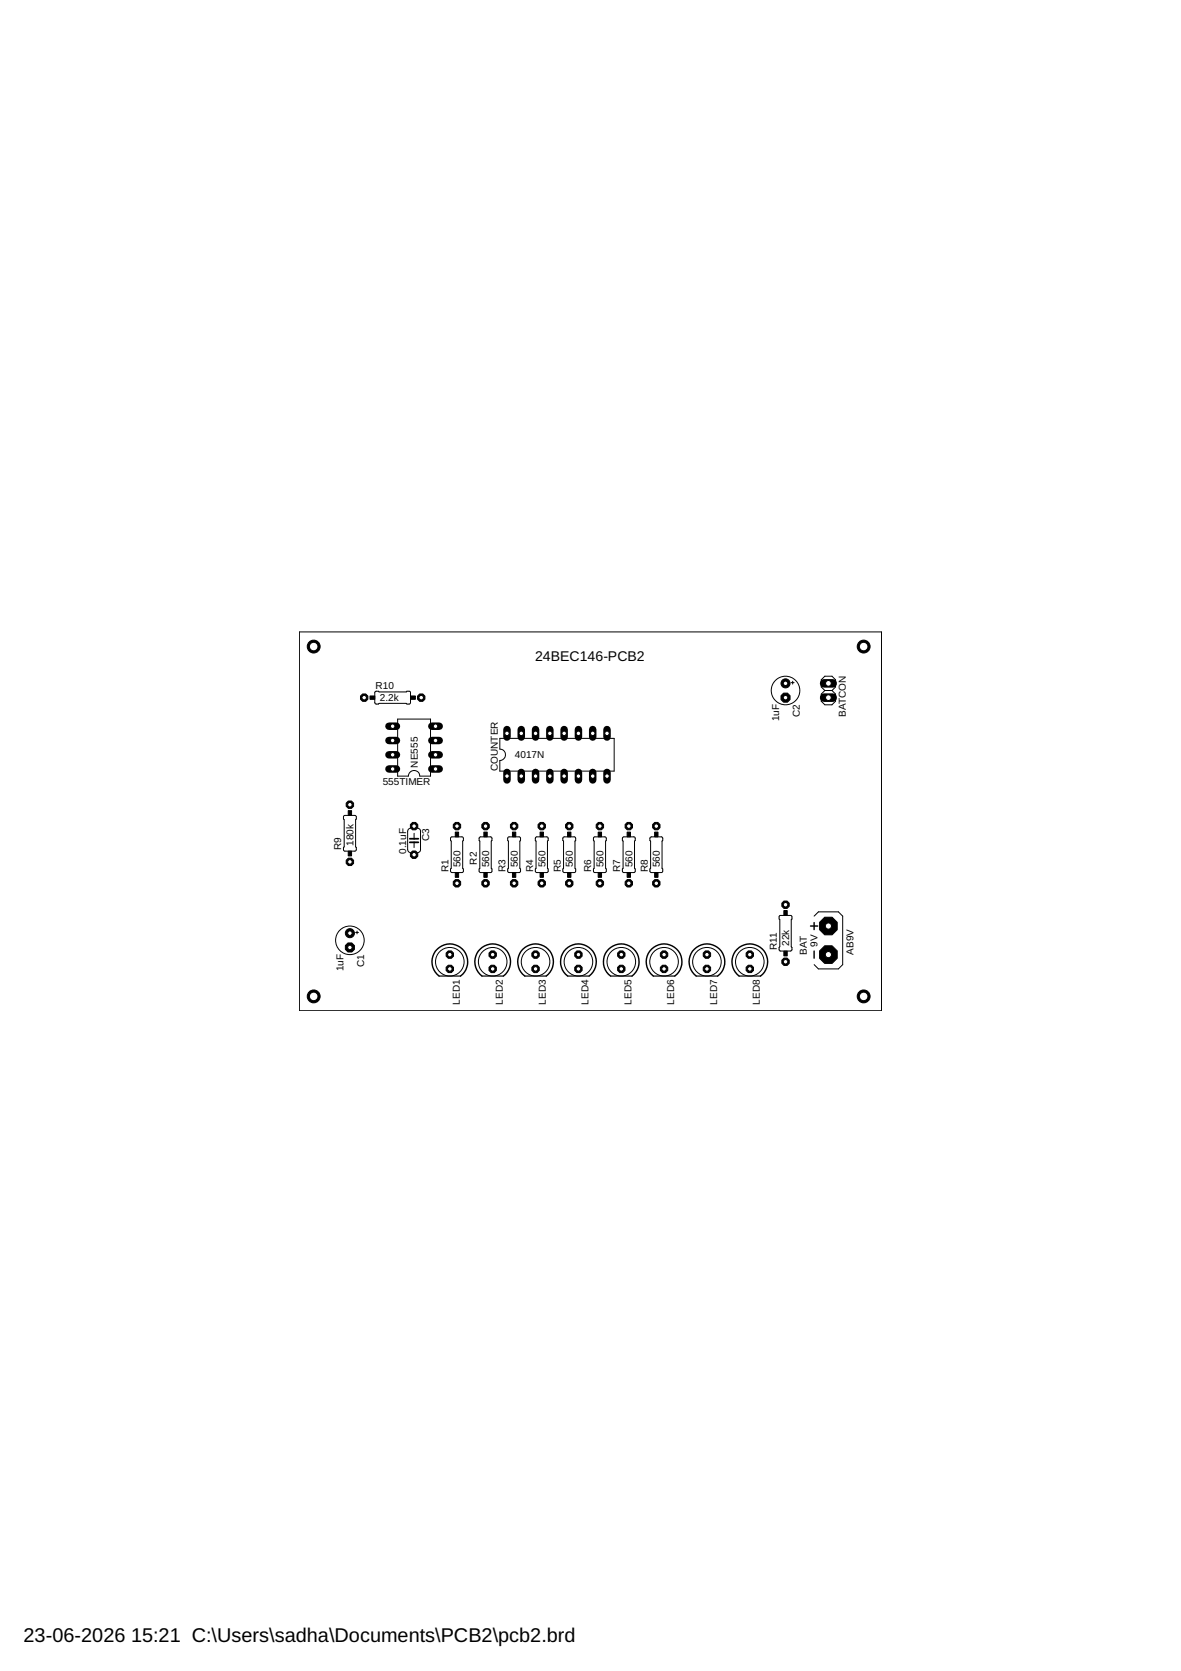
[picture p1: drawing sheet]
<svg xmlns="http://www.w3.org/2000/svg" width="210mm" height="297mm" viewBox="0 0 210 297" stroke-linecap="round" stroke-linejoin="round" font-family="sans-serif">
<path d="M76.8 136.7h1.3" fill="none" stroke="#000" stroke-width="1.3"/>
<circle cx="77.4" cy="136.7" r=".4" fill="#fff" stroke="#000" stroke-width=".18"/>
<path d="M76.8 134.2h1.3" fill="none" stroke="#000" stroke-width="1.3"/>
<circle cx="77.4" cy="134.2" r=".4" fill="#fff" stroke="#000" stroke-width=".18"/>
<path d="M69.1 134.2h1.4" fill="none" stroke="#000" stroke-width="1.3"/>
<circle cx="69.8" cy="134.2" r=".4" fill="#fff" stroke="#000" stroke-width=".18"/>
<path d="M69.1 136.7h1.4" fill="none" stroke="#000" stroke-width="1.3"/>
<circle cx="69.8" cy="136.7" r=".4" fill="#fff" stroke="#000" stroke-width=".18"/>
<path d="M76.8 131.6h1.3" fill="none" stroke="#000" stroke-width="1.3"/>
<circle cx="77.4" cy="131.6" r=".4" fill="#fff" stroke="#000" stroke-width=".18"/>
<path d="M76.8 129.1h1.3" fill="none" stroke="#000" stroke-width="1.3"/>
<circle cx="77.4" cy="129.1" r=".4" fill="#fff" stroke="#000" stroke-width=".18"/>
<path d="M69.1 131.6h1.4" fill="none" stroke="#000" stroke-width="1.3"/>
<circle cx="69.8" cy="131.6" r=".4" fill="#fff" stroke="#000" stroke-width=".18"/>
<path d="M69.1 129.1h1.4" fill="none" stroke="#000" stroke-width="1.3"/>
<circle cx="69.8" cy="129.1" r=".4" fill="#fff" stroke="#000" stroke-width=".18"/>
<circle cx="147.2" cy="169.7" r="1.7" fill="#000" stroke="#000" stroke-width=".18"/>
<circle cx="147.2" cy="169.7" r=".55" fill="#fff" stroke="#000" stroke-width=".18"/>
<circle cx="147.2" cy="164.6" r="1.7" fill="#000" stroke="#000" stroke-width=".18"/>
<circle cx="147.2" cy="164.6" r=".55" fill="#fff" stroke="#000" stroke-width=".18"/>
<path d="M146.5 121.5h1.5" fill="none" stroke="#000" stroke-width="1.5"/>
<circle cx="147.2" cy="121.5" r=".51" fill="#fff" stroke="#000" stroke-width=".18"/>
<path d="M146.5 124h1.5" fill="none" stroke="#000" stroke-width="1.5"/>
<circle cx="147.2" cy="124" r=".51" fill="#fff" stroke="#000" stroke-width=".18"/>
<circle cx="62.2" cy="168.4" r=".87" fill="#000" stroke="#000" stroke-width=".18"/>
<circle cx="62.2" cy="168.4" r=".4" fill="#fff" stroke="#000" stroke-width=".18"/>
<circle cx="62.2" cy="165.9" r=".8" fill="#000" stroke="#000" stroke-width=".18"/>
<circle cx="62.2" cy="165.9" r=".4" fill="#fff" stroke="#000" stroke-width=".18"/>
<circle cx="139.6" cy="124" r=".87" fill="#000" stroke="#000" stroke-width=".18"/>
<circle cx="139.6" cy="124" r=".4" fill="#fff" stroke="#000" stroke-width=".18"/>
<circle cx="139.6" cy="121.5" r=".8" fill="#000" stroke="#000" stroke-width=".18"/>
<circle cx="139.6" cy="121.5" r=".4" fill="#fff" stroke="#000" stroke-width=".18"/>
<circle cx="73.6" cy="146.9" r=".71" fill="#000" stroke="#000" stroke-width=".18"/>
<circle cx="73.6" cy="146.9" r=".4" fill="#fff" stroke="#000" stroke-width=".18"/>
<circle cx="73.6" cy="151.9" r=".71" fill="#000" stroke="#000" stroke-width=".18"/>
<circle cx="73.6" cy="151.9" r=".4" fill="#fff" stroke="#000" stroke-width=".18"/>
<path d="M90.1 137.3v1.3" fill="none" stroke="#000" stroke-width="1.3"/>
<circle cx="90.1" cy="138" r=".4" fill="#fff" stroke="#000" stroke-width=".18"/>
<path d="M92.6 137.3v1.3" fill="none" stroke="#000" stroke-width="1.3"/>
<circle cx="92.6" cy="138" r=".4" fill="#fff" stroke="#000" stroke-width=".18"/>
<path d="M105.3 137.3v1.3" fill="none" stroke="#000" stroke-width="1.3"/>
<circle cx="105.3" cy="138" r=".4" fill="#fff" stroke="#000" stroke-width=".18"/>
<path d="M107.9 137.3v1.3" fill="none" stroke="#000" stroke-width="1.3"/>
<circle cx="107.9" cy="138" r=".4" fill="#fff" stroke="#000" stroke-width=".18"/>
<path d="M95.2 137.3v1.3" fill="none" stroke="#000" stroke-width="1.3"/>
<circle cx="95.2" cy="138" r=".4" fill="#fff" stroke="#000" stroke-width=".18"/>
<path d="M97.7 137.3v1.3" fill="none" stroke="#000" stroke-width="1.3"/>
<circle cx="97.7" cy="138" r=".4" fill="#fff" stroke="#000" stroke-width=".18"/>
<path d="M102.8 137.3v1.3" fill="none" stroke="#000" stroke-width="1.3"/>
<circle cx="102.8" cy="138" r=".4" fill="#fff" stroke="#000" stroke-width=".18"/>
<path d="M100.3 137.3v1.3" fill="none" stroke="#000" stroke-width="1.3"/>
<circle cx="100.3" cy="138" r=".4" fill="#fff" stroke="#000" stroke-width=".18"/>
<path d="M107.9 129.7v1.3" fill="none" stroke="#000" stroke-width="1.3"/>
<circle cx="107.9" cy="130.4" r=".4" fill="#fff" stroke="#000" stroke-width=".18"/>
<path d="M105.3 129.7v1.3" fill="none" stroke="#000" stroke-width="1.3"/>
<circle cx="105.3" cy="130.4" r=".4" fill="#fff" stroke="#000" stroke-width=".18"/>
<path d="M102.8 129.7v1.3" fill="none" stroke="#000" stroke-width="1.3"/>
<circle cx="102.8" cy="130.4" r=".4" fill="#fff" stroke="#000" stroke-width=".18"/>
<path d="M100.3 129.7v1.3" fill="none" stroke="#000" stroke-width="1.3"/>
<circle cx="100.3" cy="130.4" r=".4" fill="#fff" stroke="#000" stroke-width=".18"/>
<path d="M97.7 129.7v1.3" fill="none" stroke="#000" stroke-width="1.3"/>
<circle cx="97.7" cy="130.4" r=".4" fill="#fff" stroke="#000" stroke-width=".18"/>
<path d="M95.2 129.7v1.3" fill="none" stroke="#000" stroke-width="1.3"/>
<circle cx="95.2" cy="130.4" r=".4" fill="#fff" stroke="#000" stroke-width=".18"/>
<path d="M92.6 129.7v1.3" fill="none" stroke="#000" stroke-width="1.3"/>
<circle cx="92.6" cy="130.4" r=".4" fill="#fff" stroke="#000" stroke-width=".18"/>
<path d="M90.1 129.7v1.3" fill="none" stroke="#000" stroke-width="1.3"/>
<circle cx="90.1" cy="130.4" r=".4" fill="#fff" stroke="#000" stroke-width=".18"/>
<circle cx="133.3" cy="169.7" r=".71" fill="#000" stroke="#000" stroke-width=".18"/>
<circle cx="133.3" cy="169.7" r=".4" fill="#fff" stroke="#000" stroke-width=".18"/>
<circle cx="133.3" cy="172.2" r=".71" fill="#000" stroke="#000" stroke-width=".18"/>
<circle cx="133.3" cy="172.2" r=".4" fill="#fff" stroke="#000" stroke-width=".18"/>
<circle cx="125.6" cy="169.7" r=".71" fill="#000" stroke="#000" stroke-width=".18"/>
<circle cx="125.6" cy="169.7" r=".4" fill="#fff" stroke="#000" stroke-width=".18"/>
<circle cx="125.6" cy="172.2" r=".71" fill="#000" stroke="#000" stroke-width=".18"/>
<circle cx="125.6" cy="172.2" r=".4" fill="#fff" stroke="#000" stroke-width=".18"/>
<circle cx="118" cy="169.7" r=".71" fill="#000" stroke="#000" stroke-width=".18"/>
<circle cx="118" cy="169.7" r=".4" fill="#fff" stroke="#000" stroke-width=".18"/>
<circle cx="118" cy="172.2" r=".71" fill="#000" stroke="#000" stroke-width=".18"/>
<circle cx="118" cy="172.2" r=".4" fill="#fff" stroke="#000" stroke-width=".18"/>
<circle cx="110.4" cy="169.7" r=".71" fill="#000" stroke="#000" stroke-width=".18"/>
<circle cx="110.4" cy="169.7" r=".4" fill="#fff" stroke="#000" stroke-width=".18"/>
<circle cx="110.4" cy="172.2" r=".71" fill="#000" stroke="#000" stroke-width=".18"/>
<circle cx="110.4" cy="172.2" r=".4" fill="#fff" stroke="#000" stroke-width=".18"/>
<circle cx="102.8" cy="169.7" r=".71" fill="#000" stroke="#000" stroke-width=".18"/>
<circle cx="102.8" cy="169.7" r=".4" fill="#fff" stroke="#000" stroke-width=".18"/>
<circle cx="102.8" cy="172.2" r=".71" fill="#000" stroke="#000" stroke-width=".18"/>
<circle cx="102.8" cy="172.2" r=".4" fill="#fff" stroke="#000" stroke-width=".18"/>
<circle cx="95.2" cy="169.7" r=".71" fill="#000" stroke="#000" stroke-width=".18"/>
<circle cx="95.2" cy="169.7" r=".4" fill="#fff" stroke="#000" stroke-width=".18"/>
<circle cx="95.2" cy="172.2" r=".71" fill="#000" stroke="#000" stroke-width=".18"/>
<circle cx="95.2" cy="172.2" r=".4" fill="#fff" stroke="#000" stroke-width=".18"/>
<circle cx="87.6" cy="169.7" r=".71" fill="#000" stroke="#000" stroke-width=".18"/>
<circle cx="87.6" cy="169.7" r=".4" fill="#fff" stroke="#000" stroke-width=".18"/>
<circle cx="87.6" cy="172.2" r=".71" fill="#000" stroke="#000" stroke-width=".18"/>
<circle cx="87.6" cy="172.2" r=".4" fill="#fff" stroke="#000" stroke-width=".18"/>
<circle cx="79.9" cy="169.7" r=".71" fill="#000" stroke="#000" stroke-width=".18"/>
<circle cx="79.9" cy="169.7" r=".4" fill="#fff" stroke="#000" stroke-width=".18"/>
<circle cx="79.9" cy="172.2" r=".71" fill="#000" stroke="#000" stroke-width=".18"/>
<circle cx="79.9" cy="172.2" r=".4" fill="#fff" stroke="#000" stroke-width=".18"/>
<circle cx="81.2" cy="157" r=".71" fill="#000" stroke="#000" stroke-width=".18"/>
<circle cx="81.2" cy="157" r=".4" fill="#fff" stroke="#000" stroke-width=".18"/>
<circle cx="81.2" cy="146.9" r=".71" fill="#000" stroke="#000" stroke-width=".18"/>
<circle cx="81.2" cy="146.9" r=".4" fill="#fff" stroke="#000" stroke-width=".18"/>
<circle cx="64.7" cy="124" r=".71" fill="#000" stroke="#000" stroke-width=".18"/>
<circle cx="64.7" cy="124" r=".4" fill="#fff" stroke="#000" stroke-width=".18"/>
<circle cx="74.9" cy="124" r=".71" fill="#000" stroke="#000" stroke-width=".18"/>
<circle cx="74.9" cy="124" r=".4" fill="#fff" stroke="#000" stroke-width=".18"/>
<circle cx="139.6" cy="171" r=".71" fill="#000" stroke="#000" stroke-width=".18"/>
<circle cx="139.6" cy="171" r=".4" fill="#fff" stroke="#000" stroke-width=".18"/>
<circle cx="139.6" cy="160.8" r=".71" fill="#000" stroke="#000" stroke-width=".18"/>
<circle cx="139.6" cy="160.8" r=".4" fill="#fff" stroke="#000" stroke-width=".18"/>
<circle cx="86.3" cy="157" r=".71" fill="#000" stroke="#000" stroke-width=".18"/>
<circle cx="86.3" cy="157" r=".4" fill="#fff" stroke="#000" stroke-width=".18"/>
<circle cx="86.3" cy="146.9" r=".71" fill="#000" stroke="#000" stroke-width=".18"/>
<circle cx="86.3" cy="146.9" r=".4" fill="#fff" stroke="#000" stroke-width=".18"/>
<circle cx="91.4" cy="157" r=".71" fill="#000" stroke="#000" stroke-width=".18"/>
<circle cx="91.4" cy="157" r=".4" fill="#fff" stroke="#000" stroke-width=".18"/>
<circle cx="91.4" cy="146.9" r=".71" fill="#000" stroke="#000" stroke-width=".18"/>
<circle cx="91.4" cy="146.9" r=".4" fill="#fff" stroke="#000" stroke-width=".18"/>
<circle cx="96.3" cy="157" r=".71" fill="#000" stroke="#000" stroke-width=".18"/>
<circle cx="96.3" cy="157" r=".4" fill="#fff" stroke="#000" stroke-width=".18"/>
<circle cx="96.3" cy="146.9" r=".71" fill="#000" stroke="#000" stroke-width=".18"/>
<circle cx="96.3" cy="146.9" r=".4" fill="#fff" stroke="#000" stroke-width=".18"/>
<circle cx="101.2" cy="157" r=".71" fill="#000" stroke="#000" stroke-width=".18"/>
<circle cx="101.2" cy="157" r=".4" fill="#fff" stroke="#000" stroke-width=".18"/>
<circle cx="101.2" cy="146.9" r=".71" fill="#000" stroke="#000" stroke-width=".18"/>
<circle cx="101.2" cy="146.9" r=".4" fill="#fff" stroke="#000" stroke-width=".18"/>
<circle cx="106.6" cy="157" r=".71" fill="#000" stroke="#000" stroke-width=".18"/>
<circle cx="106.6" cy="157" r=".4" fill="#fff" stroke="#000" stroke-width=".18"/>
<circle cx="106.6" cy="146.9" r=".71" fill="#000" stroke="#000" stroke-width=".18"/>
<circle cx="106.6" cy="146.9" r=".4" fill="#fff" stroke="#000" stroke-width=".18"/>
<circle cx="111.8" cy="157" r=".71" fill="#000" stroke="#000" stroke-width=".18"/>
<circle cx="111.8" cy="157" r=".4" fill="#fff" stroke="#000" stroke-width=".18"/>
<circle cx="111.8" cy="146.9" r=".71" fill="#000" stroke="#000" stroke-width=".18"/>
<circle cx="111.8" cy="146.9" r=".4" fill="#fff" stroke="#000" stroke-width=".18"/>
<circle cx="116.6" cy="157" r=".71" fill="#000" stroke="#000" stroke-width=".18"/>
<circle cx="116.6" cy="157" r=".4" fill="#fff" stroke="#000" stroke-width=".18"/>
<circle cx="116.6" cy="146.9" r=".71" fill="#000" stroke="#000" stroke-width=".18"/>
<circle cx="116.6" cy="146.9" r=".4" fill="#fff" stroke="#000" stroke-width=".18"/>
<circle cx="62.2" cy="153.2" r=".71" fill="#000" stroke="#000" stroke-width=".18"/>
<circle cx="62.2" cy="153.2" r=".4" fill="#fff" stroke="#000" stroke-width=".18"/>
<circle cx="62.2" cy="143" r=".71" fill="#000" stroke="#000" stroke-width=".18"/>
<circle cx="62.2" cy="143" r=".4" fill="#fff" stroke="#000" stroke-width=".18"/>
<circle cx="55.8" cy="114.9" r="1.14" fill="#000" stroke="#000" stroke-width=".18"/>
<circle cx="55.8" cy="114.9" r=".76" fill="#fff" stroke="#000" stroke-width=".18"/>
<circle cx="55.8" cy="177.1" r="1.14" fill="#000" stroke="#000" stroke-width=".18"/>
<circle cx="55.8" cy="177.1" r=".76" fill="#fff" stroke="#000" stroke-width=".18"/>
<circle cx="153.5" cy="114.9" r="1.14" fill="#000" stroke="#000" stroke-width=".18"/>
<circle cx="153.5" cy="114.9" r=".76" fill="#fff" stroke="#000" stroke-width=".18"/>
<circle cx="153.5" cy="177.1" r="1.14" fill="#000" stroke="#000" stroke-width=".18"/>
<circle cx="153.5" cy="177.1" r=".76" fill="#fff" stroke="#000" stroke-width=".18"/>
<g fill="none" stroke="#000" stroke-width=".18">
<path d="M53.2 112.3h103.5v67.4h-103.5zM66.7 122.9l5.5 .1 .1-.1h.5l.2 .2-.1 1.9-.2 .2h-.4l-.1-.2h-4.8l-.2 .2-.4-.1-.2-.2zM70.7 127.8h5.8v10.2h-1.9a1.02 1.02 0 0 0-1-1 1.02 1.02 0 0 0-1 1h-1.9zM88.8 131.3h20.4v5.8h-20.4v-1.9a1.02 1.02 0 0 0 1-1 1.02 1.02 0 0 0-1-1zM140.6 121.3h.5M140.9 121.1v.5M146.6 122.7l-.6-.6v-1.3l.6-.6h1.3l.6 .6v1.3l-.6 .6M146.6 122.7l-.6 .7v1.3l.6 .6h1.3l.6-.6v-1.3l-.6-.7M146.6 122.7h1.3M61.1 145l2-.1 .2 .2v.5l-.1 .1v4.8l.1 .2v.3l-.1 .3h-1.9l-.2-.1-.1-.5 .2-.2zM73 147.2l-.3 .1-.2 .4v3.3l.2 .4 .3 .2M73.6 148.1v1"/>
<path d="M73.6 149.7v1M74.2 147.2l.5 .2v.3v3.3v.3l-.5 .3M80.1 148.9l.2-.1h1.8l.2 .1 .1 .5-.2 .1v4.8l.2 .2v.4l-.2 .2h-1.9l-.2-.2v-.4l.1-.2v-4.8l-.1-.1zM85.2 148.9l.2-.1h1.8l.2 .1v.5l-.1 .1v4.8l.1 .2v.4l-.1 .2h-1.9l-.2-.2v-.4l.1-.2v-4.8l-.1-.1zM90.3 148.8h2l.2 .1v.5l-.1 .1v4.8l.1 .2v.4l-.1 .2h-1.9l-.2-.2-.1-.4 .2-.2zM95.2 148.8h2l.2 .1v.5l-.1 .1v4.8l.1 .2v.4l-.1 .2h-1.9l-.2-.2-.1-.4 .2-.2v-4.8l-.2-.1zM100.1 148.9l.2-.1h1.8l.2 .1v.5l-.1 .1v4.8l.1 .2v.4l-.1 .2h-1.9l-.2-.2-.1-.4 .2-.2v-4.8l-.2-.1zM105.5 148.8h2l.2 .1 .1 .5-.2 .1v4.8l.2 .2v.4l-.2 .2h-1.9l-.2-.2v-.4l.1-.2zM110.7 148.8h1.9l.3 .1v.5l-.1 .1v4.8l.1 .2v.4l-.1 .2h-1.9l-.3-.2v-.4l.1-.2v-4.8l-.1-.1zM115.5 148.9l.3-.1h1.7l.3 .1v.5l-.1 .1v4.8l.1 .2v.4l-.2 .2h-1.8l-.3-.2v-.4l.1-.2v-4.8l-.1-.1zM63.2 165.8h.5M63.5 165.5v.5"/>
<path d="M138.5 162.8l2.1-.1 .1 .2 .1 .5-.2 .1v4.8l.2 .1v.4l-.2 .2-1.9 .1-.2-.2v-.5l.1-.1zM144.7 162.9l.8-.8h3.5l.8 .8v8.6l-.8 .7h-3.5l-.8-.7"/>
<circle cx="139.6" cy="122.7" r="2.54"/>
<circle cx="62.2" cy="167.2" r="2.54"/>
<circle cx="79.9" cy="171" r="2.54"/>
<circle cx="87.6" cy="171" r="2.54"/>
<circle cx="95.2" cy="171" r="2.54"/>
<circle cx="102.8" cy="171" r="2.54"/>
<circle cx="110.4" cy="171" r="2.54"/>
<circle cx="118" cy="171" r="2.54"/>
<circle cx="125.6" cy="171" r="2.54"/>
<circle cx="133.3" cy="171" r="2.54"/>
</g>
<path d="M78 173.5a3.2 3.2 0 0 1-.4-4.7 3.2 3.2 0 0 1 4.7 0 3.2 3.2 0 0 1-.4 4.7M85.7 173.5a3.2 3.2 0 0 1-.5-4.7 3.2 3.2 0 0 1 4.7 0 3.2 3.2 0 0 1-.4 4.7M93.3 173.5a3.2 3.2 0 0 1-.5-4.7 3.2 3.2 0 0 1 4.7 0 3.2 3.2 0 0 1-.4 4.7M100.9 173.5a3.2 3.2 0 0 1-.4-4.7 3.2 3.2 0 0 1 4.7 0 3.2 3.2 0 0 1-.5 4.7M108.5 173.5a3.2 3.2 0 0 1-.4-4.7 3.2 3.2 0 0 1 4.7 0 3.2 3.2 0 0 1-.5 4.7M116.1 173.5a3.2 3.2 0 0 1-.4-4.7 3.2 3.2 0 0 1 4.7 0 3.2 3.2 0 0 1-.5 4.7M123.7 173.5a3.2 3.2 0 0 1-.4-4.7 3.2 3.2 0 0 1 4.7 0 3.2 3.2 0 0 1-.4 4.7M131.4 173.5a3.2 3.2 0 0 1-.5-4.7 3.2 3.2 0 0 1 4.7 0 3.2 3.2 0 0 1-.4 4.7M144.1 164.6h1.2M144.7 164v1.2M144.7 169.1v1.2" fill="none" stroke="#000" stroke-width=".25"/>
<path d="M72.8 149.1h1.6M72.8 149.7h1.6" fill="none" stroke="#000" stroke-width=".32"/>
<path d="M78 173.5h3.9M85.7 173.5h3.8M93.3 173.5h3.8M100.9 173.5h3.8M108.5 173.5h3.8M116.1 173.5h3.8M123.7 173.5h3.9M131.4 173.5h3.8" fill="none" stroke="#000" stroke-width=".21"/>
<g fill="#000" stroke="#000" stroke-width=".18">
<path d="M65.8 123.7h.8v.6h-.8zM73 123.7h.8v.6h-.8zM61.9 144.1h.6v.8h-.6zM61.9 151.3h.6v.8h-.6zM80.9 147.9h.6v.9h-.6zM80.9 155.1h.6v.9h-.6zM86 147.9h.6v.9h-.6zM86 155.1h.6v.9h-.6zM91.1 147.9h.6v.9h-.6zM91.1 155.1h.6v.9h-.6zM96 147.9h.6v.9h-.6zM96 155.1h.6v.9h-.6z"/>
<path d="M100.9 147.9h.6v.9h-.6zM100.9 155.1h.6v.9h-.6zM106.3 147.9h.6v.9h-.6zM106.3 155.1h.6v.9h-.6zM111.5 147.9h.6v.9h-.6zM111.5 155.1h.6v.9h-.6zM116.4 147.9h.5v.9h-.5zM116.4 155.1h.5v.9h-.5zM139.3 161.9h.6v.8h-.6zM139.3 169.1h.6v.8h-.6z"/>
</g>
<g font-size="3.5">
<text x="4.2" y="291.8">23-06-2026</text>
<text x="23.3" y="291.8">15:21 C:\Users\sadha\Documents\PCB2\pcb2.brd</text>
</g>
<text font-size="2.5" x="95.1" y="117.5">24BEC146-PCB2</text>
<g font-size="1.8">
<text x="66.7" y="122.5">R10</text>
<text x="67.5" y="124.6">2.2k</text>
<text x="138.5" y="128.2" transform="rotate(-90 138.5 128.2)">1uF</text>
<text x="142.2" y="127.4" transform="rotate(-90 142.2 127.4)">C2</text>
<text x="150.3" y="127.4" transform="rotate(-90 150.3 127.4)">BATCON</text>
<text x="74.2" y="136.5" transform="rotate(-90 74.2 136.5)">NE555</text>
<text x="88.5" y="137.1" transform="rotate(-90 88.5 137.1)">COUNTER</text>
<text x="91.5" y="134.8">4017N</text>
<text x="68" y="139.5">555TIMER</text>
<text x="76.3" y="149.5" transform="rotate(-90 76.3 149.5)">C3</text>
<text x="60.7" y="151.2" transform="rotate(-90 60.7 151.2)">R9</text>
<text x="62.8" y="150.4" transform="rotate(-90 62.8 150.4)">180k</text>
<text x="72.2" y="151.8" transform="rotate(-90 72.2 151.8)">0.1uF</text>
<text x="79.7" y="155" transform="rotate(-90 79.7 155)">R1</text>
<text x="81.9" y="154.2" transform="rotate(-90 81.9 154.2)">560</text>
<text x="84.8" y="153.7" transform="rotate(-90 84.8 153.7)">R2</text>
<text x="86.9" y="154.2" transform="rotate(-90 86.9 154.2)">560</text>
<text x="89.9" y="155" transform="rotate(-90 89.9 155)">R3</text>
<text x="92" y="154.2" transform="rotate(-90 92 154.2)">560</text>
<text x="94.8" y="155" transform="rotate(-90 94.8 155)">R4</text>
<text x="96.9" y="154.2" transform="rotate(-90 96.9 154.2)">560</text>
<text x="99.7" y="155" transform="rotate(-90 99.7 155)">R5</text>
<text x="101.8" y="154.2" transform="rotate(-90 101.8 154.2)">560</text>
<text x="105.1" y="155" transform="rotate(-90 105.1 155)">R6</text>
<text x="107.2" y="154.2" transform="rotate(-90 107.2 154.2)">560</text>
<text x="110.2" y="155" transform="rotate(-90 110.2 155)">R7</text>
<text x="112.4" y="154.2" transform="rotate(-90 112.4 154.2)">560</text>
<text x="115.1" y="155" transform="rotate(-90 115.1 155)">R8</text>
<text x="117.3" y="154.2" transform="rotate(-90 117.3 154.2)">560</text>
<text x="61" y="172.6" transform="rotate(-90 61 172.6)">1uF</text>
<text x="64.7" y="171.9" transform="rotate(-90 64.7 171.9)">C1</text>
<text x="138.1" y="168.9" transform="rotate(-90 138.1 168.9)">R11</text>
<text x="140.2" y="168.2" transform="rotate(-90 140.2 168.2)">22k</text>
<text x="143.4" y="169.7" transform="rotate(-90 143.4 169.7)">BAT</text>
<text x="145.3" y="168.3" transform="rotate(-90 145.3 168.3)">9V</text>
<text x="151.7" y="169.7" transform="rotate(-90 151.7 169.7)">AB9V</text>
<text x="81.8" y="178.6" transform="rotate(-90 81.8 178.6)">LED1</text>
<text x="89.4" y="178.6" transform="rotate(-90 89.4 178.6)">LED2</text>
<text x="97" y="178.6" transform="rotate(-90 97 178.6)">LED3</text>
<text x="104.6" y="178.6" transform="rotate(-90 104.6 178.6)">LED4</text>
<text x="112.2" y="178.6" transform="rotate(-90 112.2 178.6)">LED5</text>
<text x="119.8" y="178.6" transform="rotate(-90 119.8 178.6)">LED6</text>
<text x="127.5" y="178.6" transform="rotate(-90 127.5 178.6)">LED7</text>
<text x="135.1" y="178.6" transform="rotate(-90 135.1 178.6)">LED8</text>
</g>
</svg>
